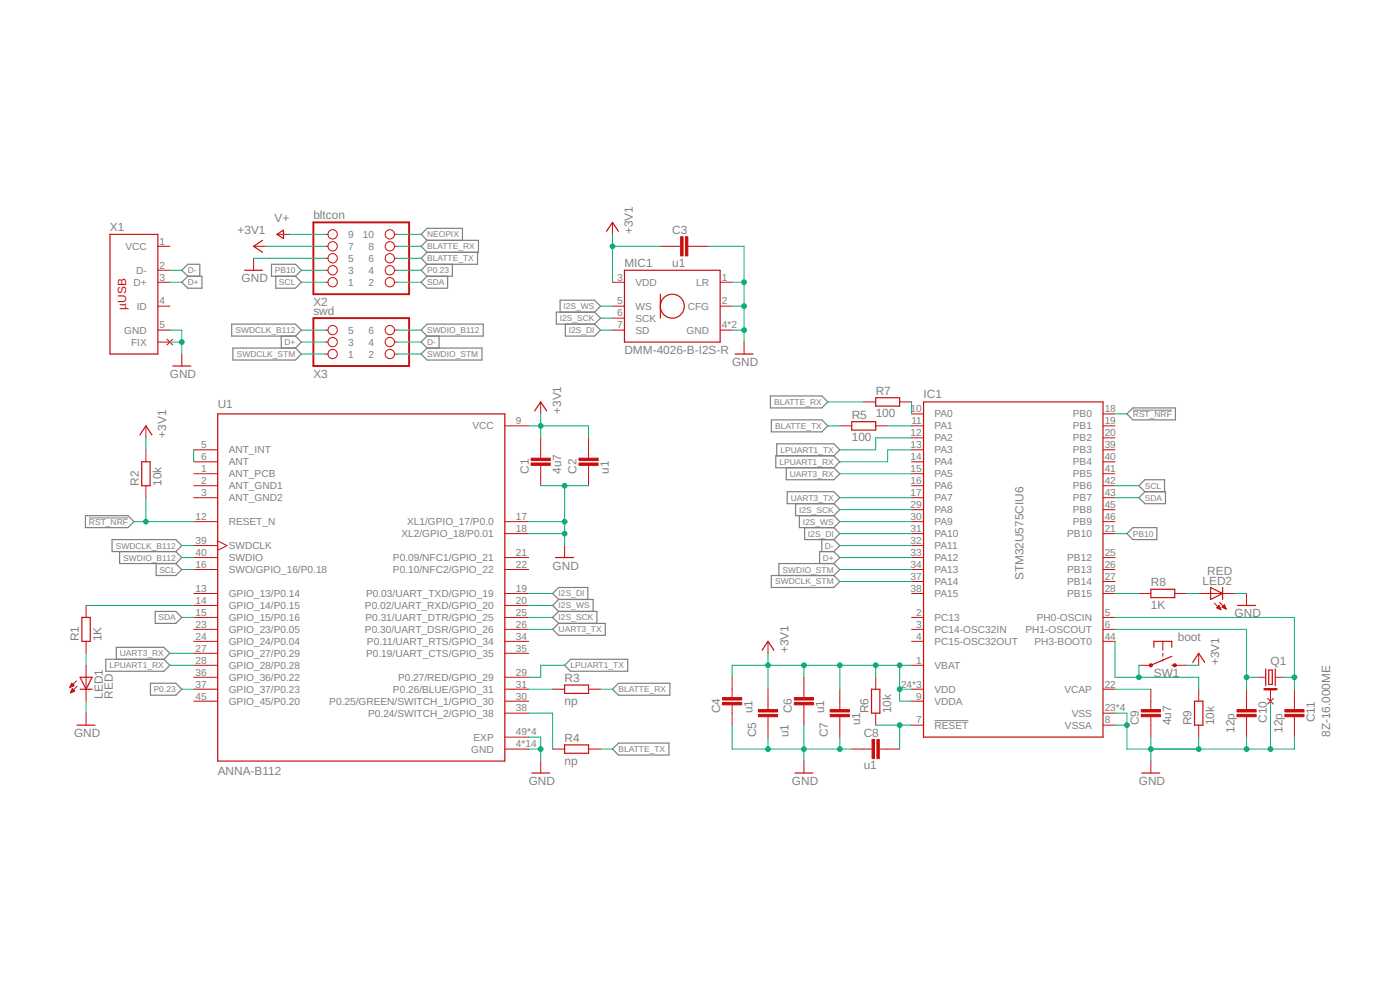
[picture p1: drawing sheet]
<svg xmlns="http://www.w3.org/2000/svg" width="1189mm" height="841mm" viewBox="0 0 1189 841" stroke-linecap="round" stroke-linejoin="round" font-family="sans-serif">
<path d="M794 612h28" fill="none" stroke="#808080" stroke-width=".85" stroke-linecap="butt"/>
<g fill="none" stroke="#808080" stroke-width="1">
<path d="M363 214l-5 5 5 5M363 204h43v10h-43M363 204l-5 5 5 5M363 204l-5-5 5-5h30v10M406 214v10h-43M154 240l5-6h12v11h-12zM159 234l-5-5 5-5h11v10M231 224h20l5 5-5 5h-20zM234 234v11h17l5-5-5-6M363 234l-5 6 5 5h17v-11M363 224l-5 5 5 5M384 224v10h-21"/>
<path d="M197 275h54l5 5-5 5h-54zM476 265v-10h29l5 5-5 5M480 275v10h25l5-5-5-5M505 265h-33v10h33M505 265l5 5-5 5M198 295h53l5 5-5 6h-53zM239 285v10M251 285l5 5-5 5M358 280l5-5h47v10h-47zM363 295h46v11h-46l-5-6zM363 285l-5 5 5 5M373 285v10"/>
<path d="M654 336h44l5 5-5 5h-44zM655 356h43l5 5-5 6h-43zM957 351l5-5h36v10h-36zM660 387v-10h48l5 5-5 5M668 397v10h40l5-5-5-5M708 387l5 5-5 5M708 387h-49v10h49M668 417h40l5 5-5 5h-40zM972 417l-5-5 5-5h17v10M972 417h18v10h-18l-5-5zM73 438h36l5 5-5 5h-36zM676 427v11h32"/>
<path d="M679 438v10h29M708 438l5 5-5 5M708 427l5 6-5 5M95 458h54l5 5-5 5h-54zM683 448v10h25M698 458v10M708 448l5 5-5 5M708 458l5 5-5 5M957 453l5-5h20v10h-20zM102 468v10h47M133 478v10h16l5-5-5-5M149 468l5 5-5 5"/>
<path d="M708 478h-47v10M708 468h-12v10M708 478l5 5-5 5M708 468l5 5-5 5M655 488h53l5 6-5 5h-53zM132 519h17l5 5-5 5h-17zM474 519h33v10M474 509l-5-5 5-5h25v10M474 519l-5 5 5 5M474 509l-5 5 5 5M474 509h30v10M474 529h40v10h-40l-5-5z"/>
<path d="M90 560h49l5 5-5 5h-49zM99 560v-11h40l5 5-5 6M128 580h21l5 5-5 5h-21zM479 565l6-5h48v10h-48zM520 585l5-5h44v10h-44zM520 636l5-5h43v10h-43z"/>
</g>
<path d="M962 348h33M76 440h33" fill="none" stroke="#808080" stroke-width=".85"/>
<g fill="none" stroke="#c90d0c" stroke-width="1">
<path d="M93 199h41v101h-41zM235 199l6-4v7zM515 196l5-7 5 7M223 204l-8 5 8 5M208 229h15M530 229h82v61h-82zM561 250v20M147 311h15M624 300h15M744 338h20v7h-20zM185 351h244v295h-244zM454 349l5-8 5 8"/>
<path d="M723 358h21v7h-21zM784 341h153v285h-153zM119 369l5-8 5 8M120 392h7v20h-7zM472 473h15M1028 499l10 5-10 5zM1038 499v10M977 500h21v7h-21zM1051 514h15M70 524h7v20h-7zM647 552l5-8 5 8M980 549v-5h15v5"/>
<path d="M995 557l-18 8M68 575h10l-5 10zM995 565h3M1013 562l5-8 5 8M1075 568v14M1077 569h3v12h-3zM1083 568v14M68 585h10M479 581h21v7h-21zM740 585h7v20h-7zM1014 595h7v20h-7zM65 615h16"/>
<path d="M479 632h21v7h-21zM452 656h15M675 656h15M970 656h15"/>
<circle cx="571" cy="260" r="10"/>
</g>
<g fill="none" stroke="#c90d0c" stroke-width=".85">
<path d="M236 199h10M276 199h3M335 199h2M520 189v10M134 209h10M215 219v10M215 209h10M276 219h3M276 209h3M335 219h2M335 209h2M561 209h17"/>
<path d="M584 209h17M134 240h10M134 229h10M276 240h3M276 229h3M335 240h2M335 229h2M520 240h10M612 240h10M134 260h10M520 260h10M612 260h10"/>
<path d="M520 270h10M134 280h10M134 290h10M142 288l5 5M147 288l-5 5M276 280h3M276 290h3M335 280h2M335 290h2M520 280h10M612 280h10M632 290v10"/>
<path d="M154 300v11M276 300h3M335 300h2M459 341v10M733 341h11M764 341h10M774 351h10M937 351h10M124 361v11M429 361h20M459 372v17M500 372v17"/>
<path d="M713 361h10M744 361h10M774 361h10M774 372h10M937 361h10M937 372h10M124 382v10M165 382h20M165 392h20M459 395v17M500 395v17M774 382h10"/>
<path d="M774 392h10M937 382h10M937 392h10M124 412v10M165 402h20M165 412h20M774 402h10M774 412h10M937 402h10M937 412h10M165 422h20M774 422h10"/>
<path d="M774 433h10M937 422h10M937 433h10M165 443h20M185 459l8 4-8 4M429 443h20M429 453h20M774 443h10M774 453h10M937 443h10M937 453h10M165 473h20"/>
<path d="M165 463h20M429 473h20M479 463v10M774 473h10M774 463h10M937 473h10M165 483h20M429 483h20M774 483h10M774 494h10M937 483h10M937 494h10"/>
<path d="M73 514v10M165 504h20M165 514h20M429 504h20M429 514h20M774 504h10M937 504h10M967 504h10M998 504h10M1018 504h30M1031 512l6 5M1033 516l2-2 2 3z"/>
<path d="M1033 516h3M1034 515h2M1034 516h2M1035 514h.1M1035 517h1M1036 511l5 6M1038 515h3M1038 516h3M1039 514h1M1040 513l-2 2 3 2M1040 513l1 4M1040 513h.1"/>
<path d="M1040 516h1M1041 517h.1M1059 504v10M165 524h20M165 534h20M429 524h20M429 534h20M774 524h10M774 534h10M937 524h10M937 534h10M73 544v10"/>
<path d="M165 544h20M165 554h20M429 544h20M429 554h20M652 544v10M774 544h10M937 544h10M987 544v8M987 554v3M987 560v1M1018 554v11M61 580l2 2-4 1z"/>
<path d="M65 578l-6 5M73 565v30M165 565h20M165 575h20M429 575h20M622 575v17M683 575v17M744 575v10M774 565h10M967 565h10M998 565h10M1069 575h6"/>
<path d="M1083 575h6M59 583h1M60 583h1M60 588h.1M60 582h2M60 582h3M60 587h1M60 581h2M60 587h3M61 586h2M61 580h.1M61 585h1"/>
<path d="M61 584l2 2-3 2zM65 582l-5 6M165 595h20M165 585h20M429 595h20M429 585h20M469 585h10M500 585h10M622 598v17M652 585v17M683 598v17M713 585v17"/>
<path d="M774 595h10M774 585h10M937 585h10M977 585v17M1018 585v10M1059 585v17M1076 593l5 5M1079 585v10M1081 593l-5 5M1099 585v17M73 605v10M429 605h20"/>
<path d="M652 608v18M713 608v18M744 605v10M774 615h10M937 605h10M937 615h10M977 608v18M1018 615v11M1059 608v18M1099 608v18M429 636h20M429 626h20"/>
<path d="M469 636h10M500 636h10M723 636h18M747 636h17M459 646v10M683 646v10M977 646v10"/>
<circle cx="282" cy="199" r="4"/>
<circle cx="331" cy="199" r="4"/>
<circle cx="282" cy="219" r="4"/>
<circle cx="282" cy="209" r="4"/>
<circle cx="331" cy="219" r="4"/>
<circle cx="331" cy="209" r="4"/>
<circle cx="282" cy="240" r="4"/>
<circle cx="282" cy="229" r="4"/>
<circle cx="331" cy="240" r="4"/>
<circle cx="331" cy="229" r="4"/>
<circle cx="282" cy="290" r="4"/>
<circle cx="282" cy="280" r="4"/>
<circle cx="331" cy="280" r="4"/>
<circle cx="331" cy="290" r="4"/>
<circle cx="282" cy="300" r="4"/>
<circle cx="331" cy="300" r="4"/>
</g>
<path d="M266 189h81v61h-81zM266 270h81v41h-81z" fill="none" stroke="#c90d0c" stroke-width="1.6"/>
<g fill="#c90d0c" stroke="#c90d0c" stroke-width=".85">
<path d="M451 389h16v2h-16z"/>
<path d="M451 393h16v2h-16z"/>
<path d="M492 389h16v2h-16z"/>
<path d="M492 393h16v2h-16z"/>
<path d="M969 602h16v2h-16z"/>
<path d="M969 606h16v2h-16z"/>
<path d="M705 602h16v2h-16z"/>
<path d="M705 606h16v2h-16z"/>
<path d="M675 592h16v2h-16z"/>
<path d="M675 596h16v2h-16z"/>
<path d="M644 602h16v2h-16z"/>
<path d="M644 606h16v2h-16z"/>
<path d="M614 592h16v2h-16z"/>
<path d="M614 596h16v2h-16z"/>
<path d="M745 628h2v16h-2z"/>
<path d="M741 628h2v16h-2z"/>
<path d="M1091 606h16v2h-16z"/>
<path d="M1091 602h16v2h-16z"/>
<path d="M1050 606h17v2h-17z"/>
<path d="M1050 602h17v2h-17z"/>
<path d="M582 201h2v16h-2z"/>
<path d="M578 201h2v16h-2z"/>
</g>
<path d="M1074 585h10" fill="none" stroke="#c90d0c" stroke-width="2"/>
<g fill="#c90d0c" stroke="#c90d0c" stroke-width=".85">
<circle cx="977" cy="565" r="1.3"/>
<circle cx="998" cy="565" r="1.3"/>
</g>
<g fill="none" stroke="#0dab76" stroke-width=".85">
<path d="M246 199h30M337 199h21M520 199v41M215 219h61M225 209h51M337 219h21M337 209h21M520 209h41M601 209h31v81M144 240h10M144 229h10M256 240h20"/>
<path d="M256 229h20M337 240h21M337 229h21M622 240h10M510 260h10M622 260h10M510 270h10M144 280h10v20M144 290h10M256 280h20M256 290h20M337 280h21"/>
<path d="M337 290h21M510 280h10M622 280h10M256 300h20M337 300h21M459 351v21M703 341h30M774 341v10M947 351h10M124 372v10M449 361h51v11M703 361h10"/>
<path d="M754 361h20M774 372h-30v10h-31M165 382v10M774 382h-20v10h-41M459 412h41M479 412v51M713 402h61M947 412h20M124 422v21M713 422h61M713 433h61M947 422h20"/>
<path d="M114 443h51M449 453h30M449 443h30M713 453h61M713 443h61M947 453h10M154 463h11M154 473h11M713 463h61M713 473h61M154 483h11M713 483h61"/>
<path d="M713 494h61M73 514h92M449 504h20M449 514h20M947 504h20M1008 504h10M1048 504h11M154 524h11M449 524h20M449 534h20M947 534h112v51M947 524h152v61"/>
<path d="M73 554v11M144 554h21M652 554v31M947 544v31h71v10M144 565h21M479 565h-20v10h-10M683 565v10M713 565v20M744 565v10M764 565v30h10M774 565h-152v10M967 565v10"/>
<path d="M1008 565h10M1059 575h10M1089 575h10M73 595v10M154 585h11M449 585h20M510 585h10M764 585h10M947 585h30M1079 595v41M449 605h20v31M622 615v21h101"/>
<path d="M683 615v31M744 615h30M764 615v21M947 605h10v31h142v-10M947 615h10M449 626h10v20M449 636h10M510 636h10M652 626v10M713 626v10M977 626v20M1018 626v10"/>
<path d="M1059 626v10"/>
</g>
<g fill="#0dab76" stroke="#0dab76" stroke-width=".85">
<circle cx="459" cy="636" r="2"/>
<circle cx="479" cy="412" r="2"/>
<circle cx="479" cy="453" r="2"/>
<circle cx="479" cy="443" r="2"/>
<circle cx="957" cy="615" r="2"/>
<circle cx="977" cy="636" r="2"/>
<circle cx="1079" cy="636" r="2"/>
<circle cx="1059" cy="636" r="2"/>
<circle cx="1018" cy="636" r="2"/>
<circle cx="683" cy="636" r="2"/>
<circle cx="652" cy="636" r="2"/>
<circle cx="713" cy="636" r="2"/>
<circle cx="632" cy="280" r="2"/>
<circle cx="632" cy="260" r="2"/>
<circle cx="632" cy="240" r="2"/>
<circle cx="154" cy="290" r="2"/>
<circle cx="459" cy="361" r="2"/>
<circle cx="764" cy="585" r="2"/>
<circle cx="764" cy="565" r="2"/>
<circle cx="713" cy="565" r="2"/>
<circle cx="683" cy="565" r="2"/>
<circle cx="652" cy="565" r="2"/>
<circle cx="744" cy="565" r="2"/>
<circle cx="520" cy="209" r="2"/>
<circle cx="967" cy="575" r="2"/>
<circle cx="764" cy="615" r="2"/>
<circle cx="1099" cy="575" r="2"/>
<circle cx="1059" cy="575" r="2"/>
<circle cx="124" cy="443" r="2"/>
</g>
<g font-size="10.1" fill="#808080">
<text x="266" y="186">bltcon</text>
<text x="233" y="189">V+</text>
<text x="93" y="196">X1</text>
<text x="202" y="199">+3V1</text>
<text x="537" y="199" transform="rotate(-90 537 199)">+3V1</text>
<text x="571" y="199">C3</text>
<text x="530" y="226">MIC1</text>
<text x="571" y="226">u1</text>
<text x="205" y="240">GND</text>
<text x="266" y="260">X2</text>
<text x="266" y="267">swd</text>
<text x="530" y="300">DMM-4026-B-I2S-R</text>
<text x="622" y="311">GND</text>
<text x="144" y="321">GND</text>
<text x="266" y="321">X3</text>
<text x="744" y="335">R7</text>
<text x="784" y="338">IC1</text>
<text x="185" y="346">U1</text>
<text x="476" y="351" transform="rotate(-90 476 351)">+3V1</text>
<text x="723" y="355">R5</text>
<text x="744" y="354">100</text>
<text x="141" y="372" transform="rotate(-90 141 372)">+3V1</text>
<text x="723" y="375">100</text>
<text x="449" y="402" transform="rotate(-90 449 402)">C1</text>
<text x="476" y="402" transform="rotate(-90 476 402)">4u7</text>
<text x="490" y="402" transform="rotate(-90 490 402)">C2</text>
<text x="517" y="402" transform="rotate(-90 517 402)">u1</text>
<text x="118" y="412" transform="rotate(-90 118 412)">R2</text>
<text x="137" y="412" transform="rotate(-90 137 412)">10k</text>
<text x="469" y="483">GND</text>
<text x="1025" y="488">RED</text>
<text x="869" y="493" transform="rotate(-90 869 493)">STM32U575CIU6</text>
<text x="977" y="498">R8</text>
<text x="1021" y="497">LED2</text>
<text x="977" y="517">1K</text>
<text x="1048" y="524">GND</text>
<text x="67" y="544" transform="rotate(-90 67 544)">R1</text>
<text x="86" y="544" transform="rotate(-90 86 544)">1K</text>
<text x="1000" y="544">boot</text>
<text x="669" y="554" transform="rotate(-90 669 554)">+3V1</text>
<text x="1035" y="565" transform="rotate(-90 1035 565)">+3V1</text>
<text x="1079" y="565">Q1</text>
<text x="980" y="575">SW1</text>
<text x="479" y="579">R3</text>
<text x="87" y="593" transform="rotate(-90 87 593)">LED1</text>
<text x="96" y="593" transform="rotate(-90 96 593)">RED</text>
<text x="479" y="598">np</text>
<text x="612" y="605" transform="rotate(-90 612 605)">C4</text>
<text x="639" y="605" transform="rotate(-90 639 605)">u1</text>
<text x="673" y="605" transform="rotate(-90 673 605)">C6</text>
<text x="700" y="605" transform="rotate(-90 700 605)">u1</text>
<text x="738" y="605" transform="rotate(-90 738 605)">R6</text>
<text x="757" y="605" transform="rotate(-90 757 605)">10k</text>
<text x="730" y="615" transform="rotate(-90 730 615)">u1</text>
<text x="967" y="615" transform="rotate(-90 967 615)">C9</text>
<text x="995" y="615" transform="rotate(-90 995 615)">4u7</text>
<text x="1012" y="615" transform="rotate(-90 1012 615)">R9</text>
<text x="1031" y="615" transform="rotate(-90 1031 615)">10k</text>
<text x="1076" y="614" transform="rotate(-90 1076 614)">C10</text>
<text x="1116" y="613" transform="rotate(-90 1116 613)">C11</text>
<text x="1048" y="622" transform="rotate(-90 1048 622)">12p</text>
<text x="1089" y="622" transform="rotate(-90 1089 622)">12p</text>
<text x="63" y="626">GND</text>
<text x="479" y="630">R4</text>
<text x="642" y="626" transform="rotate(-90 642 626)">C5</text>
<text x="669" y="626" transform="rotate(-90 669 626)">u1</text>
<text x="703" y="626" transform="rotate(-90 703 626)">C7</text>
<text x="733" y="626">C8</text>
<text x="1130" y="626" transform="rotate(-90 1130 626)">8Z-16.000ME</text>
<text x="479" y="649">np</text>
<text x="733" y="653">u1</text>
<text x="185" y="658">ANNA-B112</text>
<text x="449" y="666">GND</text>
<text x="673" y="666">GND</text>
<text x="967" y="666">GND</text>
</g>
<text font-size="10.1" fill="#c90d0c" x="107" y="263" transform="rotate(-90 107 263)">µUSB</text>
<g font-size="8.6" fill="#808080">
<text x="296" y="202">9</text>
<text x="308" y="202">10</text>
<text x="135" y="208">1</text>
<text x="107" y="212">VCC</text>
<text x="296" y="212">7</text>
<text x="313" y="212">8</text>
<text x="135" y="228">2</text>
<text x="296" y="222">5</text>
<text x="313" y="222">6</text>
<text x="116" y="232">D-</text>
<text x="296" y="232">3</text>
<text x="313" y="232">4</text>
<text x="135" y="238">3</text>
<text x="524" y="238">3</text>
<text x="613" y="238">1</text>
<text x="113" y="243">D+</text>
<text x="296" y="243">1</text>
<text x="313" y="243">2</text>
<text x="540" y="243">VDD</text>
<text x="591" y="243">LR</text>
<text x="116" y="263">ID</text>
<text x="135" y="258">4</text>
<text x="524" y="258">5</text>
<text x="540" y="263">WS</text>
<text x="584" y="263">CFG</text>
<text x="613" y="258">2</text>
<text x="524" y="269">6</text>
<text x="540" y="273">SCK</text>
<text x="135" y="279">5</text>
<text x="524" y="279">7</text>
<text x="613" y="279">4*2</text>
<text x="106" y="283">GND</text>
<text x="296" y="283">5</text>
<text x="313" y="283">6</text>
<text x="540" y="283">SD</text>
<text x="583" y="283">GND</text>
<text x="111" y="293">FIX</text>
<text x="296" y="293">3</text>
<text x="313" y="293">4</text>
<text x="296" y="304">1</text>
<text x="313" y="304">2</text>
<text x="773" y="350">10</text>
<text x="938" y="350">18</text>
<text x="794" y="354">PA0</text>
<text x="911" y="354">PB0</text>
<text x="401" y="364">VCC</text>
<text x="438" y="360">9</text>
<text x="774" y="360">11</text>
<text x="794" y="364">PA1</text>
<text x="911" y="364">PB1</text>
<text x="938" y="360">19</text>
<text x="773" y="370">12</text>
<text x="938" y="370">20</text>
<text x="794" y="375">PA2</text>
<text x="911" y="375">PB2</text>
<text x="171" y="380">5</text>
<text x="773" y="380">13</text>
<text x="938" y="380">39</text>
<text x="194" y="385">ANT_INT</text>
<text x="794" y="385">PA3</text>
<text x="911" y="385">PB3</text>
<text x="171" y="390">6</text>
<text x="194" y="395">ANT</text>
<text x="773" y="390">14</text>
<text x="794" y="395">PA4</text>
<text x="911" y="395">PB4</text>
<text x="938" y="390">40</text>
<text x="171" y="401">1</text>
<text x="773" y="401">15</text>
<text x="938" y="401">41</text>
<text x="194" y="405">ANT_PCB</text>
<text x="794" y="405">PA5</text>
<text x="911" y="405">PB5</text>
<text x="171" y="411">2</text>
<text x="773" y="411">16</text>
<text x="938" y="411">42</text>
<text x="194" y="415">ANT_GND1</text>
<text x="794" y="415">PA6</text>
<text x="911" y="415">PB6</text>
<text x="171" y="421">3</text>
<text x="194" y="425">ANT_GND2</text>
<text x="773" y="421">17</text>
<text x="794" y="425">PA7</text>
<text x="911" y="425">PB7</text>
<text x="938" y="421">43</text>
<text x="773" y="431">29</text>
<text x="938" y="431">45</text>
<text x="794" y="436">PA8</text>
<text x="911" y="436">PB8</text>
<text x="166" y="441">12</text>
<text x="438" y="441">17</text>
<text x="773" y="441">30</text>
<text x="938" y="441">46</text>
<text x="194" y="446">RESET_N</text>
<text x="346" y="446">XL1/GPIO_17/P0.0</text>
<text x="794" y="446">PA9</text>
<text x="911" y="446">PB9</text>
<text x="341" y="456">XL2/GPIO_18/P0.01</text>
<text x="438" y="451">18</text>
<text x="773" y="451">31</text>
<text x="794" y="456">PA10</text>
<text x="906" y="456">PB10</text>
<text x="938" y="451">21</text>
<text x="166" y="462">39</text>
<text x="773" y="462">32</text>
<text x="194" y="466">SWDCLK</text>
<text x="794" y="466">PA11</text>
<text x="166" y="472">40</text>
<text x="438" y="472">21</text>
<text x="773" y="472">33</text>
<text x="938" y="472">25</text>
<text x="194" y="476">SWDIO</text>
<text x="334" y="476">P0.09/NFC1/GPIO_21</text>
<text x="794" y="476">PA12</text>
<text x="906" y="476">PB12</text>
<text x="166" y="482">16</text>
<text x="438" y="482">22</text>
<text x="773" y="482">34</text>
<text x="938" y="482">26</text>
<text x="194" y="486">SWO/GPIO_16/P0.18</text>
<text x="334" y="486">P0.10/NFC2/GPIO_22</text>
<text x="794" y="486">PA13</text>
<text x="906" y="486">PB13</text>
<text x="773" y="492">37</text>
<text x="794" y="497">PA14</text>
<text x="906" y="497">PB14</text>
<text x="938" y="492">27</text>
<text x="166" y="502">13</text>
<text x="438" y="502">19</text>
<text x="773" y="502">38</text>
<text x="938" y="502">28</text>
<text x="194" y="507">GPIO_13/P0.14</text>
<text x="311" y="507">P0.03/UART_TXD/GPIO_19</text>
<text x="794" y="507">PA15</text>
<text x="906" y="507">PB15</text>
<text x="166" y="512">14</text>
<text x="438" y="512">20</text>
<text x="194" y="517">GPIO_14/P0.15</text>
<text x="310" y="517">P0.02/UART_RXD/GPIO_20</text>
<text x="166" y="523">15</text>
<text x="194" y="527">GPIO_15/P0.16</text>
<text x="310" y="527">P0.31/UART_DTR/GPIO_25</text>
<text x="438" y="523">25</text>
<text x="778" y="523">2</text>
<text x="794" y="527">PC13</text>
<text x="880" y="527">PH0-OSCIN</text>
<text x="938" y="523">5</text>
<text x="166" y="533">23</text>
<text x="438" y="533">26</text>
<text x="778" y="533">3</text>
<text x="938" y="533">6</text>
<text x="194" y="537">GPIO_23/P0.05</text>
<text x="310" y="537">P0.30/UART_DSR/GPIO_26</text>
<text x="794" y="537">PC14-OSC32IN</text>
<text x="871" y="537">PH1-OSCOUT</text>
<text x="166" y="543">24</text>
<text x="438" y="543">34</text>
<text x="778" y="543">4</text>
<text x="938" y="543">44</text>
<text x="194" y="547">GPIO_24/P0.04</text>
<text x="312" y="547">P0.11/UART_RTS/GPIO_34</text>
<text x="794" y="547">PC15-OSC32OUT</text>
<text x="878" y="547">PH3-BOOT0</text>
<text x="166" y="553">27</text>
<text x="194" y="557">GPIO_27/P0.29</text>
<text x="311" y="557">P0.19/UART_CTS/GPIO_35</text>
<text x="438" y="553">35</text>
<text x="166" y="563">28</text>
<text x="778" y="563">1</text>
<text x="194" y="568">GPIO_28/P0.28</text>
<text x="794" y="568">VBAT</text>
<text x="166" y="573">36</text>
<text x="438" y="573">29</text>
<text x="194" y="578">GPIO_36/P0.22</text>
<text x="338" y="578">P0.27/RED/GPIO_29</text>
<text x="166" y="584">37</text>
<text x="194" y="588">GPIO_37/P0.23</text>
<text x="334" y="588">P0.26/BLUE/GPIO_31</text>
<text x="438" y="584">31</text>
<text x="765" y="584">24*3</text>
<text x="794" y="588">VDD</text>
<text x="904" y="588">VCAP</text>
<text x="938" y="584">22</text>
<text x="166" y="594">45</text>
<text x="438" y="594">30</text>
<text x="778" y="594">9</text>
<text x="194" y="598">GPIO_45/P0.20</text>
<text x="280" y="598">P0.25/GREEN/SWITCH_1/GPIO_30</text>
<text x="794" y="598">VDDA</text>
<text x="438" y="604">38</text>
<text x="938" y="604">23*4</text>
<text x="313" y="608">P0.24/SWITCH_2/GPIO_38</text>
<text x="910" y="608">VSS</text>
<text x="778" y="614">7</text>
<text x="938" y="614">8</text>
<text x="794" y="618">RESET</text>
<text x="904" y="618">VSSA</text>
<text x="402" y="629">EXP</text>
<text x="438" y="624">49*4</text>
<text x="438" y="634">4*14</text>
<text x="400" y="639">GND</text>
</g>
<g font-size="7.2" fill="#808080">
<text x="363" y="201">NEOPIX</text>
<text x="363" y="212">BLATTE_RX</text>
<text x="363" y="222">BLATTE_TX</text>
<text x="159" y="232">D-</text>
<text x="233" y="232">PB10</text>
<text x="363" y="232">P0.23</text>
<text x="159" y="242">D+</text>
<text x="237" y="242">SCL</text>
<text x="363" y="242">SDA</text>
<text x="479" y="262">I2S_WS</text>
<text x="475" y="273">I2S_SCK</text>
<text x="200" y="283">SWDCLK_B112</text>
<text x="363" y="283">SWDIO_B112</text>
<text x="483" y="283">I2S_DI</text>
<text x="242" y="293">D+</text>
<text x="363" y="293">D-</text>
<text x="201" y="303">SWDCLK_STM</text>
<text x="363" y="303">SWDIO_STM</text>
<text x="657" y="344">BLATTE_RX</text>
<text x="962" y="354">RST_NRF</text>
<text x="658" y="364">BLATTE_TX</text>
<text x="663" y="384">LPUART1_TX</text>
<text x="662" y="394">LPUART1_RX</text>
<text x="671" y="405">UART3_RX</text>
<text x="972" y="415">SCL</text>
<text x="671" y="425">UART3_TX</text>
<text x="972" y="425">SDA</text>
<text x="679" y="435">I2S_SCK</text>
<text x="76" y="445">RST_NRF</text>
<text x="682" y="445">I2S_WS</text>
<text x="686" y="455">I2S_DI</text>
<text x="962" y="455">PB10</text>
<text x="98" y="466">SWDCLK_B112</text>
<text x="700" y="466">D-</text>
<text x="105" y="476">SWDIO_B112</text>
<text x="699" y="476">D+</text>
<text x="135" y="486">SCL</text>
<text x="665" y="486">SWDIO_STM</text>
<text x="658" y="496">SWDCLK_STM</text>
<text x="474" y="506">I2S_DI</text>
<text x="474" y="516">I2S_WS</text>
<text x="135" y="527">SDA</text>
<text x="474" y="527">I2S_SCK</text>
<text x="474" y="537">UART3_TX</text>
<text x="102" y="557">UART3_RX</text>
<text x="93" y="567">LPUART1_RX</text>
<text x="485" y="567">LPUART1_TX</text>
<text x="131" y="587">P0.23</text>
<text x="525" y="587">BLATTE_RX</text>
<text x="525" y="638">BLATTE_TX</text>
</g>
</svg>
